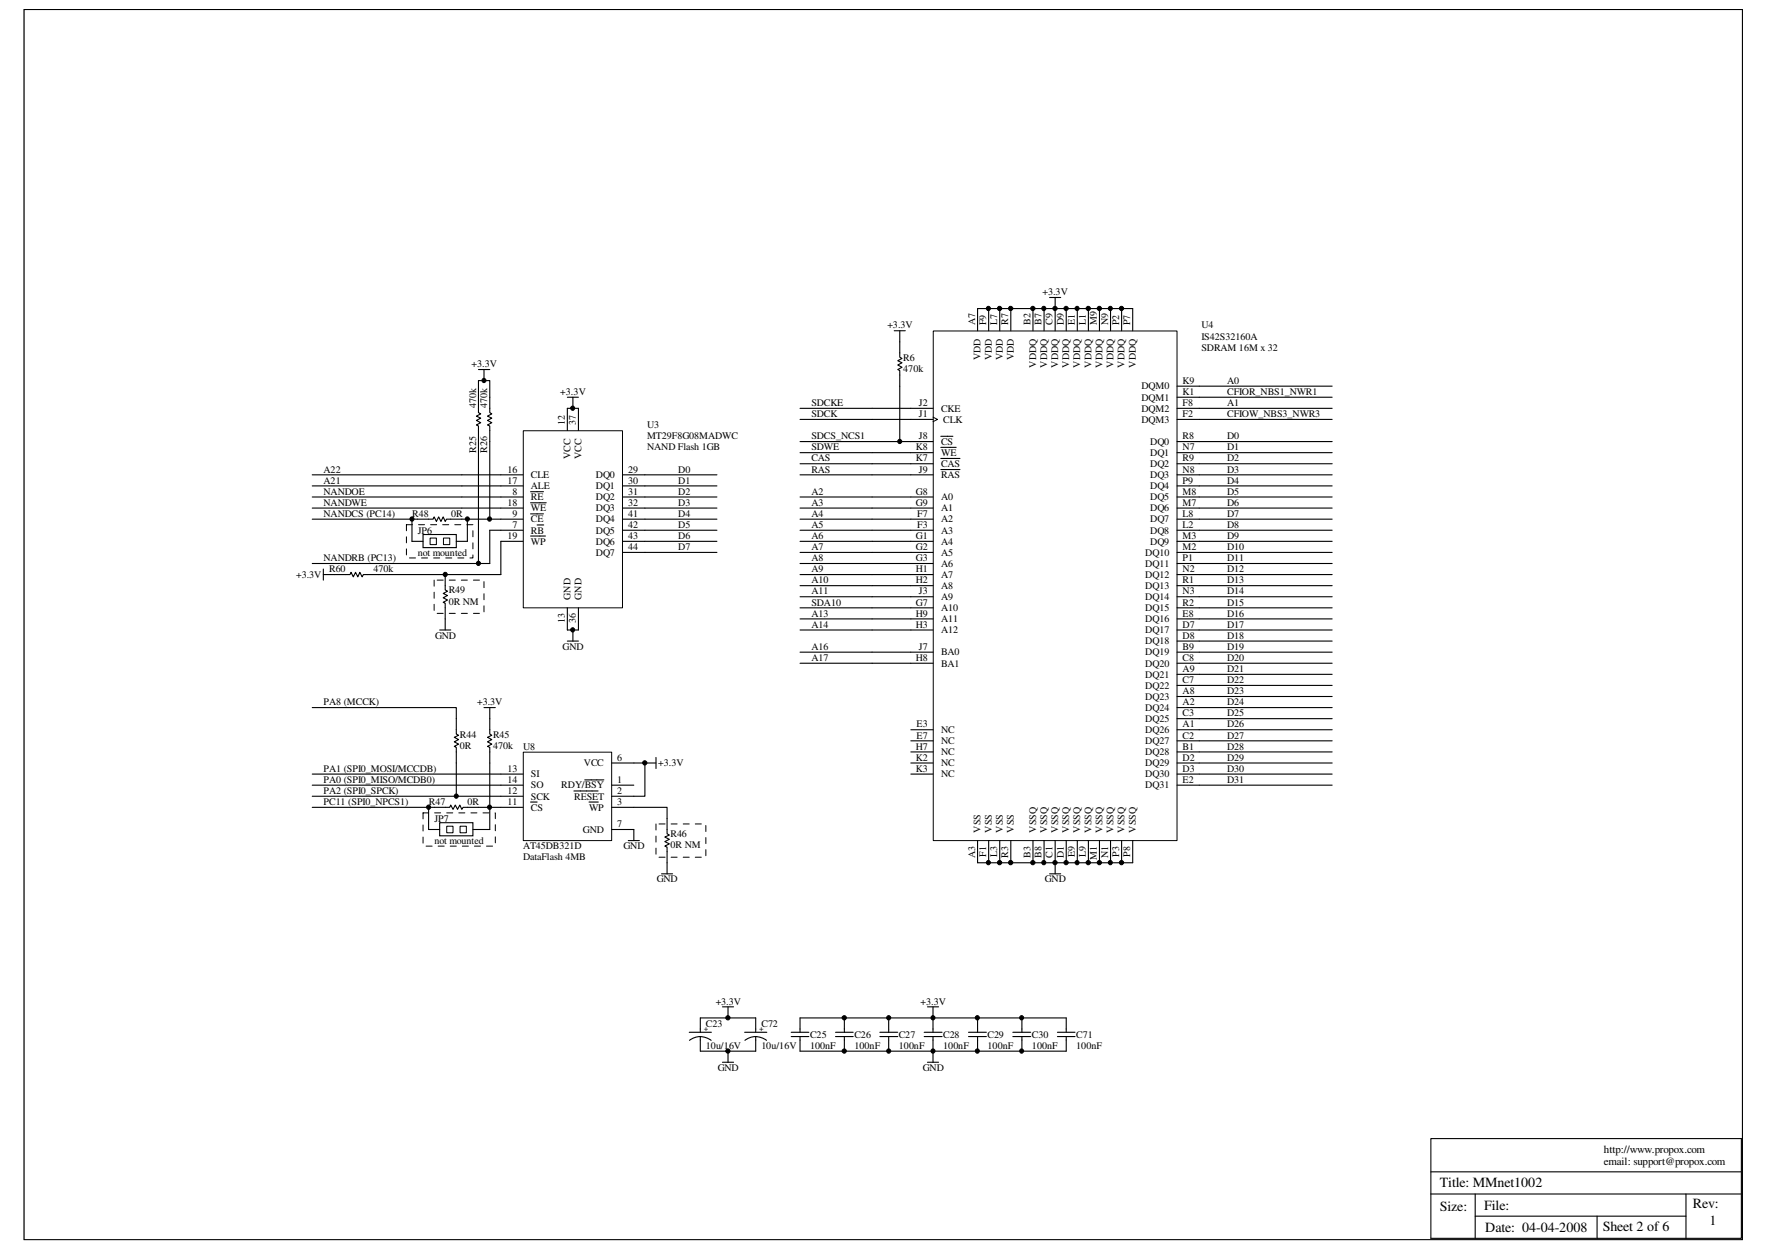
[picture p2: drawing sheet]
<svg xmlns="http://www.w3.org/2000/svg" width="297mm" height="210mm" viewBox="0 0 297 210" stroke-linecap="round" stroke-linejoin="round" font-family="sans-serif">
<path d="M4.1 1.6h288.8v206.7h-288.8z" fill="none" stroke="#000" stroke-width=".17"/>
<g fill="none" stroke="#000" stroke-width=".19">
<path d="M150.3 55.6h1.9M151.3 55.6v4.4l.3 .2-.7 .4 .7 .4-.7 .3 .7 .4-.7 .4 .4 .2v11.9M164.3 51.9h26.1M176.4 50h1.9M177.4 50v1.9M134.5 74.2h12.1M134.5 76.1h12.1M134.5 79.8h12.1M134.5 77.9h12.1M134.5 68.6h12.1M134.5 70.5h12.1M201.6 66.8h22.3"/>
<path d="M201.6 64.9h22.3M201.6 68.6h22.3M201.6 70.5h22.3M134.5 83.5h12.1M134.5 85.4h12.1M134.5 87.2h12.1M134.5 89.1h12.1M134.5 91h12.1M134.5 92.8h12.1M134.5 94.7h12.1M134.5 96.6h12.1M134.5 98.4h12.1"/>
<path d="M134.5 100.3h12.1M134.5 102.2h12.1M134.5 104h12.1M134.5 109.6h12.1M134.5 111.5h12.1M134.5 105.9h12.1M164.3 145h26.1M176.4 146.9h1.9M177.4 145v1.9M240.5 191.3h52.2v16.8h-52.2zM240.5 196.9h52.2M240.5 200.7h52.2"/>
<path d="M248 200.7v7.4M248 204.4h35.4M268.5 204.4v3.7M283.4 200.7v7.4"/>
</g>
<path d="M88 72.4h16.6v29.8h-16.6z" fill="#fff"/>
<path d="M88 72.4h16.6v29.8h-16.6z" fill="none" stroke="#000" stroke-width=".17"/>
<g fill="none" stroke="#000" stroke-width=".19">
<path d="M52.5 79.8h25.1M84.2 79.8h3.7M95.4 72.3v-3.7h1.8v3.7M95.4 66.8h1.8M96.3 66.8v1.8M104.7 79.8h15.8M52.5 83.5h25.1M52.5 85.4h25.1M52.5 81.7h25.1M52.5 87.2h17.7M52.5 94.7h29.8M54.4 96.6h4.4l.2-.4 .4 .7 .4-.7 .4 .7 .3-.7 .4 .7 .2-.3h23.1"/>
<path d="M54.4 95.6v1.9M84.2 83.5h3.7M84.2 85.4h3.7M84.2 81.7h3.7M84.2 87.2h3.7M84.2 89.1h3.7M84.2 91h3.7M89.2 82.6h2.2M89.2 84.5h2.6M89.2 86.4h2.2M89.2 90.1h2.5M90.3 88.2h1.1"/>
<path d="M104.7 83.5h15.8M104.7 85.4h15.8M104.7 81.7h15.8M104.7 87.2h15.8M104.7 89.1h15.8M104.7 91h15.8M104.7 92.8h15.8M95.4 102.2v3.7h1.8v-3.7M95.4 107.7h1.8M96.3 105.9v1.8"/>
</g>
<path d="M156.9 55.7h41v85.6h-41z" fill="#fff"/>
<path d="M156.9 55.6h41v85.7h-41zM156.8 70.1l.8 .4-.8 .4" fill="none" stroke="#000" stroke-width=".17"/>
<g fill="none" stroke="#000" stroke-width=".19">
<path d="M164.3 51.9v3.7M166.2 51.9v3.7M168.1 51.9v3.7M169.9 51.9v3.7M173.6 51.9v3.7M175.5 51.9v3.7M177.4 51.9v3.7M179.2 51.9v3.7M181.1 51.9v3.7M183 51.9v3.7M184.8 51.9v3.7M186.7 51.9v3.7"/>
<path d="M188.5 51.9v3.7M190.4 51.9v3.7M77.6 79.8h6.6M80.4 62.1h1.9M81.4 62.1v1.9M146.6 74.2h10.2M146.6 76.1h10.2M146.6 77.9h10.2M146.6 79.8h10.2M146.6 68.6h10.2M146.6 70.5h10.2M158.2 75.2h2.5"/>
<path d="M158.2 77h3.2M158.2 78.9h3.2M158.2 73.3h2M197.9 74.2h26M197.9 76.1h26M197.9 77.9h26M197.9 79.8h26M197.9 64.9h3.7M197.9 68.6h3.7M197.9 70.5h3.7M197.9 66.8h3.7M77.6 81.7h6.6"/>
<path d="M77.6 83.5h6.6M77.6 85.4h6.6M77.6 87.2h6.6M82.3 87.2v-15.6l-.3-.2 .7-.4-.7-.3 .7-.4-.7-.4 .7-.3-.4-.3v-5.3h-1.9v5.3l.4 .3-.7 .3 .7 .4-.7 .4 .7 .3-.7 .4 .3 .2v23.1M146.6 83.5h10.2M146.6 85.4h10.2M146.6 87.2h10.2M146.6 89.1h10.2M146.6 91h10.2M146.6 92.8h10.2M146.6 98.4h10.2M146.6 96.6h10.2"/>
<path d="M146.6 94.7h10.2M197.9 81.7h26M197.9 83.5h26M197.9 85.4h26M197.9 87.2h26M197.9 89.1h26M197.9 91h26M197.9 92.8h26M197.9 98.4h26M197.9 96.6h26M197.9 94.7h26M73.9 105.9h1.9"/>
<path d="M74.8 104v1.9M146.6 109.6h10.2M146.6 111.5h10.2M146.6 102.2h10.2M146.6 100.3h10.2M146.6 104h10.2M146.6 105.9h10.2M197.9 109.6h26M197.9 111.5h26M197.9 102.2h26M197.9 100.3h26M197.9 104h26"/>
<path d="M197.9 105.9h26M197.9 107.7h26M197.9 113.3h26M197.9 115.2h26M197.9 117.1h26M197.9 118.9h26M106.5 128.2h3.8M106.5 139.4v1.9M110.3 127.3v1.9M153.1 122.6h3.7M153.1 124.5h3.7M153.1 126.4h3.7"/>
<path d="M153.1 128.2h3.7M153.1 130.1h3.7M197.9 122.6h26M197.9 120.8h26M197.9 124.5h26M197.9 126.4h26M197.9 128.2h26M197.9 130.1h26M197.9 132h26M105.6 141.3h1.9M164.3 141.3v3.7M166.2 141.3v3.7"/>
<path d="M168.1 141.3v3.7M169.9 141.3v3.7M173.6 141.3v3.7M175.5 141.3v3.7M177.4 141.3v3.7M179.2 141.3v3.7M181.1 141.3v3.7M183 141.3v3.7M184.8 141.3v3.7M186.7 141.3v3.7M188.5 141.3v3.7M190.4 141.3v3.7"/>
<path d="M115.9 173.5h3.7M117.7 174.2l1.2 .3 .6 .3M117.7 174.2l-.8 .1-1 .5M117.7 174.2v2.5h9.3M121.5 178.5h1.8M121.5 169.2h1.8M122.4 169.2v1.9M122.4 176.7v1.8M127 171.1h-9.3v2.4M133 173.5h3M133 174.2h3M134.5 174.2v2.5h44.7"/>
<path d="M140.5 173.5h2.9M140.5 174.2h2.9M141.9 171.1v2.4M141.9 174.2v2.5M147.9 173.5h3M147.9 174.2h3M149.4 171.1v2.4M149.4 174.2v2.5M155.4 173.5h3M155.4 174.2h3M155.9 178.5h1.9M155.9 169.2h1.9"/>
<path d="M156.8 169.2v4.3M156.8 174.2v4.3M162.8 173.5h3M162.8 174.2h3M164.3 171.1v2.4M164.3 174.2v2.5M170.3 173.5h3M170.3 174.2h3M171.8 171.1v2.4M171.8 174.2v2.5M179.2 171.1h-44.7v2.4"/>
</g>
<path d="M88 126.4h14.8v14.9h-14.8z" fill="#fff"/>
<g fill="none" stroke="#000" stroke-width=".17">
<path d="M72.3 90.4h1.1v1.1h-1.1zM74.5 90.4h1.1v1.1h-1.1zM75.1 138.9h1.1v1.1h-1.1zM77.3 138.9h1.1v1.1h-1.1zM88 126.4h14.8v14.9h-14.8z"/>
<circle cx="166.1" cy="51.8" r=".35"/>
<circle cx="168" cy="51.8" r=".37"/>
<circle cx="169.9" cy="51.8" r=".37"/>
<circle cx="173.6" cy="51.8" r=".36"/>
<circle cx="175.5" cy="51.8" r=".35"/>
<circle cx="177.4" cy="51.8" r=".36"/>
<circle cx="179.2" cy="51.8" r=".36"/>
<circle cx="181" cy="51.8" r=".35"/>
<circle cx="182.9" cy="51.8" r=".36"/>
<circle cx="184.8" cy="51.8" r=".36"/>
<circle cx="186.6" cy="51.8" r=".35"/>
<circle cx="188.5" cy="51.8" r=".36"/>
<circle cx="81.3" cy="63.9" r=".35"/>
<circle cx="96.3" cy="68.6" r=".35"/>
<circle cx="151.2" cy="74.2" r=".35"/>
<circle cx="69.2" cy="87.2" r=".35"/>
<circle cx="74.8" cy="96.5" r=".35"/>
<circle cx="78.6" cy="87.2" r=".35"/>
<circle cx="80.4" cy="94.7" r=".35"/>
<circle cx="82.3" cy="87.2" r=".35"/>
<circle cx="96.3" cy="105.9" r=".35"/>
<circle cx="72" cy="135.7" r=".35"/>
<circle cx="76.7" cy="133.8" r=".35"/>
<circle cx="82.3" cy="135.7" r=".35"/>
<circle cx="108.4" cy="128.2" r=".36"/>
<circle cx="166.1" cy="145" r=".35"/>
<circle cx="168" cy="145" r=".37"/>
<circle cx="169.9" cy="145" r=".37"/>
<circle cx="173.6" cy="145" r=".36"/>
<circle cx="175.5" cy="145" r=".35"/>
<circle cx="177.4" cy="145" r=".36"/>
<circle cx="179.2" cy="145" r=".36"/>
<circle cx="181" cy="145" r=".35"/>
<circle cx="182.9" cy="145" r=".36"/>
<circle cx="184.8" cy="145" r=".36"/>
<circle cx="186.6" cy="145" r=".35"/>
<circle cx="188.5" cy="145" r=".36"/>
<circle cx="122.4" cy="176.6" r=".36"/>
<circle cx="122.4" cy="171" r=".36"/>
<circle cx="141.9" cy="176.6" r=".36"/>
<circle cx="141.9" cy="171" r=".36"/>
<circle cx="149.4" cy="176.6" r=".35"/>
<circle cx="149.4" cy="171" r=".35"/>
<circle cx="156.8" cy="176.6" r=".35"/>
<circle cx="156.8" cy="171" r=".35"/>
<circle cx="164.3" cy="176.6" r=".35"/>
<circle cx="164.3" cy="171" r=".35"/>
<circle cx="171.7" cy="176.6" r=".35"/>
<circle cx="171.7" cy="171" r=".35"/>
</g>
<g fill="none" stroke="#000" stroke-width=".19">
<path d="M69.3 87.2v3.8h1.8M70.2 87.2h2.6l.2-.3 .4 .7 .3-.7 .4 .7 .4-.7 .3 .7 .3-.4h2.5M71.1 89.8h5.6v2.2h-5.6zM74.8 96.6v2.5l.4 .3-.7 .3 .7 .4-.7 .4 .7 .3-.7 .4 .3 .2v2.6M78.6 87.2v3.8h-1.9M84.2 89.1h-1.9v5.6M84.2 91v5.6M52.5 118.9h24.2v4.5l.4 .2-.7 .3 .7 .4-.7 .4 .7 .4-.7 .3 .3 .2v8.2M81.4 118.9h1.9M82.3 118.9v4.5l.4 .2-.7 .3 .7 .4-.7 .4 .7 .4-.7 .3 .3 .2v13.8h-2.8M52.5 135.7h23.1l.2-.4 .4 .7 .3-.7 .4 .7 .4-.7 .3 .7 .2-.3h10.1M52.5 130.1h35.4"/>
<path d="M52.5 132h35.4M52.5 133.8h35.4M72 135.7v3.7h1.9M73.9 138.3h5.6v2.2h-5.6zM89.2 134.8h1.1M96.5 132.9h4M98.3 131.1h3.2M99 134.8h1.6M102.8 135.7h9.3v4.4l.4 .2-.7 .4 .7 .4-.7 .3 .7 .4-.7 .4 .3 .2v4.5M102.8 128.2h3.7M102.8 139.4h3.7M102.8 132h3.7"/>
<path d="M108.4 128.2v5.6h-5.6M111.2 146.9h1.9M125.2 173.5h3.7M127 174.2l1.2 .3 .7 .3M127 174.2l-.7 .1-1.1 .5M127 171.1v2.4M127 174.2v2.5M177.8 173.5h2.9M177.8 174.2h2.9M179.2 171.1v2.4M179.2 174.2v2.5"/>
</g>
<path d="M68.3 88.2h11.2v5.6h-11.2zM73 97.5h8.4v5.6h-8.4zM71.1 136.6h12.2v5.6h-12.2zM110.3 138.5h8.4v5.6h-8.4z" fill="none" stroke="#000" stroke-width=".17" stroke-dasharray="1 1 1 1 1 1 1 1"/>
<g fill="#000">
<circle cx="166.1" cy="51.8" r=".35"/>
<circle cx="168" cy="51.8" r=".37"/>
<circle cx="169.9" cy="51.8" r=".37"/>
<circle cx="173.6" cy="51.8" r=".36"/>
<circle cx="175.5" cy="51.8" r=".35"/>
<circle cx="177.4" cy="51.8" r=".36"/>
<circle cx="179.2" cy="51.8" r=".36"/>
<circle cx="181" cy="51.8" r=".35"/>
<circle cx="182.9" cy="51.8" r=".36"/>
<circle cx="184.8" cy="51.8" r=".36"/>
<circle cx="186.6" cy="51.8" r=".35"/>
<circle cx="188.5" cy="51.8" r=".36"/>
<circle cx="81.3" cy="63.9" r=".35"/>
<circle cx="96.3" cy="68.6" r=".35"/>
<circle cx="151.2" cy="74.2" r=".35"/>
<circle cx="69.2" cy="87.2" r=".35"/>
<circle cx="74.8" cy="96.5" r=".35"/>
<circle cx="78.6" cy="87.2" r=".35"/>
<circle cx="80.4" cy="94.7" r=".35"/>
<circle cx="82.3" cy="87.2" r=".35"/>
<circle cx="96.3" cy="105.9" r=".35"/>
<circle cx="72" cy="135.7" r=".35"/>
<circle cx="76.7" cy="133.8" r=".35"/>
<circle cx="82.3" cy="135.7" r=".35"/>
<circle cx="108.4" cy="128.2" r=".36"/>
<circle cx="166.1" cy="145" r=".35"/>
<circle cx="168" cy="145" r=".37"/>
<circle cx="169.9" cy="145" r=".37"/>
<circle cx="173.6" cy="145" r=".36"/>
<circle cx="175.5" cy="145" r=".35"/>
<circle cx="177.4" cy="145" r=".36"/>
<circle cx="179.2" cy="145" r=".36"/>
<circle cx="181" cy="145" r=".35"/>
<circle cx="182.9" cy="145" r=".36"/>
<circle cx="184.8" cy="145" r=".36"/>
<circle cx="186.6" cy="145" r=".35"/>
<circle cx="188.5" cy="145" r=".36"/>
<circle cx="122.4" cy="176.6" r=".36"/>
<circle cx="122.4" cy="171" r=".36"/>
<circle cx="141.9" cy="176.6" r=".36"/>
<circle cx="141.9" cy="171" r=".36"/>
<circle cx="149.4" cy="176.6" r=".35"/>
<circle cx="149.4" cy="171" r=".35"/>
<circle cx="156.8" cy="176.6" r=".35"/>
<circle cx="156.8" cy="171" r=".35"/>
<circle cx="164.3" cy="176.6" r=".35"/>
<circle cx="164.3" cy="171" r=".35"/>
<circle cx="171.7" cy="176.6" r=".35"/>
<circle cx="171.7" cy="171" r=".35"/>
</g>
<g font-size="2.4">
<text x="242.1" y="203.5">Size:</text>
<text x="242.1" y="199.6">Title: MMnet1002</text>
<text x="249.5" y="203.3">File:</text>
<text x="284.6" y="202.9">Rev:</text>
<text x="249.7" y="207">Date: 04-04-2008</text>
<text x="269.4" y="206.8">Sheet 2 of 6</text>
<text x="287.4" y="205.9">1</text>
</g>
<g font-size="1.8">
<text x="269.6" y="193.8">http://www.propox.com</text>
<text x="269.6" y="195.8">email: support@propox.com</text>
</g>
<g font-size="1.7">
<text x="175.3" y="49.6">+3.3V</text>
<text x="149.2" y="55.2">+3.3V</text>
<text x="163.9" y="54.7" transform="rotate(-90 163.9 54.7)">A7</text>
<text x="165.8" y="54.7" transform="rotate(-90 165.8 54.7)">F9</text>
<text x="167.6" y="54.7" transform="rotate(-90 167.6 54.7)">L7</text>
<text x="169.5" y="54.7" transform="rotate(-90 169.5 54.7)">R7</text>
<text x="173.2" y="54.7" transform="rotate(-90 173.2 54.7)">B2</text>
<text x="175.1" y="54.7" transform="rotate(-90 175.1 54.7)">B7</text>
<text x="176.9" y="54.7" transform="rotate(-90 176.9 54.7)">C9</text>
<text x="178.8" y="54.7" transform="rotate(-90 178.8 54.7)">D9</text>
<text x="180.7" y="54.7" transform="rotate(-90 180.7 54.7)">E1</text>
<text x="182.5" y="54.7" transform="rotate(-90 182.5 54.7)">L1</text>
<text x="184.4" y="54.7" transform="rotate(-90 184.4 54.7)">M9</text>
<text x="186.3" y="54.7" transform="rotate(-90 186.3 54.7)">N9</text>
<text x="188.1" y="54.7" transform="rotate(-90 188.1 54.7)">P2</text>
<text x="190" y="54.7" transform="rotate(-90 190 54.7)">P7</text>
<text x="202" y="55.2">U4</text>
<text x="202" y="57.1">IS42S32160A</text>
<text x="202" y="58.9">SDRAM 16M x 32</text>
<text x="79.3" y="61.7">+3.3V</text>
<text x="151.8" y="60.6">R6</text>
<text x="151.8" y="62.5">470k</text>
<text x="164.8" y="60.6" transform="rotate(-90 164.8 60.6)">VDD</text>
<text x="166.7" y="60.6" transform="rotate(-90 166.7 60.6)">VDD</text>
<text x="168.6" y="60.6" transform="rotate(-90 168.6 60.6)">VDD</text>
<text x="170.4" y="60.6" transform="rotate(-90 170.4 60.6)">VDD</text>
<text x="174.2" y="61.8" transform="rotate(-90 174.2 61.8)">VDDQ</text>
<text x="176" y="61.8" transform="rotate(-90 176 61.8)">VDDQ</text>
<text x="177.9" y="61.8" transform="rotate(-90 177.9 61.8)">VDDQ</text>
<text x="179.7" y="61.8" transform="rotate(-90 179.7 61.8)">VDDQ</text>
<text x="181.6" y="61.8" transform="rotate(-90 181.6 61.8)">VDDQ</text>
<text x="183.5" y="61.8" transform="rotate(-90 183.5 61.8)">VDDQ</text>
<text x="185.3" y="61.8" transform="rotate(-90 185.3 61.8)">VDDQ</text>
<text x="187.2" y="61.8" transform="rotate(-90 187.2 61.8)">VDDQ</text>
<text x="189.1" y="61.8" transform="rotate(-90 189.1 61.8)">VDDQ</text>
<text x="190.9" y="61.8" transform="rotate(-90 190.9 61.8)">VDDQ</text>
<text x="191.9" y="65.4">DQM0</text>
<text x="198.8" y="64.5">K9</text>
<text x="206.3" y="64.5">A0</text>
<text x="80" y="68.6" transform="rotate(-90 80 68.6)">470k</text>
<text x="81.9" y="68.6" transform="rotate(-90 81.9 68.6)">470k</text>
<text x="94.2" y="66.4">+3.3V</text>
<text x="95" y="71.4" transform="rotate(-90 95 71.4)">12</text>
<text x="96.8" y="71.4" transform="rotate(-90 96.8 71.4)">37</text>
<text x="108.8" y="72">U3</text>
<text x="136.4" y="70.1">SDCK</text>
<text x="136.4" y="68.2">SDCKE</text>
<text x="154.5" y="68.2">J2</text>
<text x="154.5" y="70.1">J1</text>
<text x="158.2" y="69.2">CKE</text>
<text x="158.6" y="71">CLK</text>
<text x="191.9" y="67.3">DQM1</text>
<text x="191.9" y="69.2">DQM2</text>
<text x="191.9" y="71">DQM3</text>
<text x="198.8" y="66.4">K1</text>
<text x="198.8" y="68.2">F8</text>
<text x="198.8" y="70.1">F2</text>
<text x="206.3" y="68.2">A1</text>
<text x="206.3" y="70.1">CFIOW_NBS3_NWR3</text>
<text x="206.3" y="66.4">CFIOR_NBS1_NWR1</text>
<text x="80" y="76.1" transform="rotate(-90 80 76.1)">R25</text>
<text x="81.9" y="76.1" transform="rotate(-90 81.9 76.1)">R26</text>
<text x="95.9" y="77.2" transform="rotate(-90 95.9 77.2)">VCC</text>
<text x="97.7" y="77.2" transform="rotate(-90 97.7 77.2)">VCC</text>
<text x="108.8" y="73.8">MT29F8G08MADWC</text>
<text x="108.8" y="75.7">NAND Flash 1GB</text>
<text x="136.4" y="75.7">SDWE</text>
<text x="136.4" y="73.8">SDCS_NCS1</text>
<text x="136.4" y="77.6">CAS</text>
<text x="154" y="75.7">K8</text>
<text x="154" y="77.6">K7</text>
<text x="154.5" y="73.8">J8</text>
<text x="158.2" y="76.6">WE</text>
<text x="158.2" y="74.8">CS</text>
<text x="193.3" y="74.8">DQ0</text>
<text x="193.3" y="76.6">DQ1</text>
<text x="198.8" y="73.8">R8</text>
<text x="198.8" y="75.7">N7</text>
<text x="198.8" y="77.6">R9</text>
<text x="206.3" y="73.8">D0</text>
<text x="206.3" y="75.7">D1</text>
<text x="206.3" y="77.6">D2</text>
<text x="54.4" y="83.1">NANDOE</text>
<text x="54.4" y="81.3">A21</text>
<text x="54.4" y="79.4">A22</text>
<text x="85.3" y="79.4">16</text>
<text x="85.3" y="81.3">17</text>
<text x="86.1" y="83.1">8</text>
<text x="89.2" y="80.3">CLE</text>
<text x="89.2" y="82.2">ALE</text>
<text x="100.2" y="80.3">DQ0</text>
<text x="100.2" y="82.2">DQ1</text>
<text x="105.6" y="79.4">29</text>
<text x="105.6" y="81.3">30</text>
<text x="105.6" y="83.1">31</text>
<text x="114" y="81.3">D1</text>
<text x="114" y="83.1">D2</text>
<text x="114" y="79.4">D0</text>
<text x="136.4" y="83.1">A2</text>
<text x="136.4" y="79.4">RAS</text>
<text x="154" y="83.1">G8</text>
<text x="154.5" y="79.4">J9</text>
<text x="158.2" y="78.5">CAS</text>
<text x="158.2" y="80.3">RAS</text>
<text x="193.3" y="78.5">DQ2</text>
<text x="193.3" y="80.3">DQ3</text>
<text x="193.3" y="82.2">DQ4</text>
<text x="198.8" y="79.4">N8</text>
<text x="198.8" y="81.3">P9</text>
<text x="198.8" y="83.1">M8</text>
<text x="206.3" y="79.4">D3</text>
<text x="206.3" y="81.3">D4</text>
<text x="206.3" y="83.1">D5</text>
<text x="54.4" y="85">NANDWE</text>
<text x="54.4" y="86.9">NANDCS (PC14)</text>
<text x="69.3" y="86.9">R48</text>
<text x="70.2" y="89.7">JP6</text>
<text x="75.8" y="86.9">0R</text>
<text x="85.3" y="85">18</text>
<text x="86.1" y="86.9">9</text>
<text x="86.1" y="88.7">7</text>
<text x="89.2" y="84.1">RE</text>
<text x="89.2" y="85.9">WE</text>
<text x="89.2" y="87.8">CE</text>
<text x="89.2" y="89.7">RB</text>
<text x="100.2" y="84.1">DQ2</text>
<text x="100.2" y="85.9">DQ3</text>
<text x="100.2" y="87.8">DQ4</text>
<text x="100.2" y="89.7">DQ5</text>
<text x="105.6" y="85">32</text>
<text x="105.6" y="86.9">41</text>
<text x="105.6" y="88.7">42</text>
<text x="114" y="85">D3</text>
<text x="114" y="86.9">D4</text>
<text x="114" y="88.7">D5</text>
<text x="136.4" y="85">A3</text>
<text x="136.4" y="86.9">A4</text>
<text x="136.4" y="88.7">A5</text>
<text x="154" y="85">G9</text>
<text x="154.2" y="86.9">F7</text>
<text x="154.2" y="88.7">F3</text>
<text x="158.2" y="84.1">A0</text>
<text x="158.2" y="85.9">A1</text>
<text x="158.2" y="87.8">A2</text>
<text x="158.2" y="89.7">A3</text>
<text x="193.3" y="84.1">DQ5</text>
<text x="193.3" y="85.9">DQ6</text>
<text x="193.3" y="87.8">DQ7</text>
<text x="193.3" y="89.7">DQ8</text>
<text x="198.8" y="85">M7</text>
<text x="198.8" y="86.9">L8</text>
<text x="198.8" y="88.7">L2</text>
<text x="206.3" y="85">D6</text>
<text x="206.3" y="86.9">D7</text>
<text x="206.3" y="88.7">D8</text>
<text x="54.4" y="94.3">NANDRB (PC13)</text>
<text x="70.2" y="93.4">not mounted</text>
<text x="85.3" y="90.6">19</text>
<text x="89.2" y="91.5">WP</text>
<text x="100.2" y="91.5">DQ6</text>
<text x="100.2" y="93.4">DQ7</text>
<text x="105.6" y="90.6">43</text>
<text x="105.6" y="92.5">44</text>
<text x="114" y="90.6">D6</text>
<text x="114" y="92.5">D7</text>
<text x="136.4" y="90.6">A6</text>
<text x="136.4" y="92.5">A7</text>
<text x="136.4" y="94.3">A8</text>
<text x="154" y="90.6">G1</text>
<text x="154" y="92.5">G2</text>
<text x="154" y="94.3">G3</text>
<text x="158.2" y="91.5">A4</text>
<text x="158.2" y="93.4">A5</text>
<text x="158.2" y="95.2">A6</text>
<text x="192.5" y="93.4">DQ10</text>
<text x="192.5" y="95.2">DQ11</text>
<text x="193.3" y="91.5">DQ9</text>
<text x="198.8" y="90.6">M3</text>
<text x="198.8" y="92.5">M2</text>
<text x="198.8" y="94.3">P1</text>
<text x="206.3" y="90.6">D9</text>
<text x="206.3" y="92.5">D10</text>
<text x="206.3" y="94.3">D11</text>
<text x="49.8" y="97.1">+3.3V</text>
<text x="55.3" y="96.2">R60</text>
<text x="62.8" y="96.2">470k</text>
<text x="75.4" y="99.7">R49</text>
<text x="75.4" y="101.6">0R NM</text>
<text x="95.9" y="100.8" transform="rotate(-90 95.9 100.8)">GND</text>
<text x="97.7" y="100.8" transform="rotate(-90 97.7 100.8)">GND</text>
<text x="136.4" y="96.2">A9</text>
<text x="136.4" y="101.8">SDA10</text>
<text x="136.4" y="98">A10</text>
<text x="136.4" y="99.9">A11</text>
<text x="154" y="101.8">G7</text>
<text x="154" y="98">H2</text>
<text x="154" y="96.2">H1</text>
<text x="154.5" y="99.9">J3</text>
<text x="158.2" y="99">A8</text>
<text x="158.2" y="97.1">A7</text>
<text x="158.2" y="100.8">A9</text>
<text x="192.5" y="97.1">DQ12</text>
<text x="192.5" y="99">DQ13</text>
<text x="192.5" y="100.8">DQ14</text>
<text x="198.8" y="96.2">N2</text>
<text x="198.8" y="98">R1</text>
<text x="198.8" y="99.9">N3</text>
<text x="198.8" y="101.8">R2</text>
<text x="206.3" y="96.2">D12</text>
<text x="206.3" y="98">D13</text>
<text x="206.3" y="99.9">D14</text>
<text x="206.3" y="101.8">D15</text>
<text x="73.1" y="107.3">GND</text>
<text x="95" y="104.8" transform="rotate(-90 95 104.8)">13</text>
<text x="96.8" y="104.8" transform="rotate(-90 96.8 104.8)">36</text>
<text x="136.4" y="103.6">A13</text>
<text x="136.4" y="105.5">A14</text>
<text x="154" y="103.6">H9</text>
<text x="154" y="105.5">H3</text>
<text x="158.2" y="102.7">A10</text>
<text x="158.2" y="104.6">A11</text>
<text x="158.2" y="106.4">A12</text>
<text x="192.5" y="102.7">DQ15</text>
<text x="192.5" y="104.6">DQ16</text>
<text x="192.5" y="106.4">DQ17</text>
<text x="198.8" y="103.6">E8</text>
<text x="198.8" y="105.5">D7</text>
<text x="198.8" y="107.4">D8</text>
<text x="206.3" y="103.6">D16</text>
<text x="206.3" y="105.5">D17</text>
<text x="206.3" y="107.4">D18</text>
<text x="94.6" y="109.2">GND</text>
<text x="136.4" y="109.2">A16</text>
<text x="136.4" y="111.1">A17</text>
<text x="154" y="111.1">H8</text>
<text x="154.5" y="109.2">J7</text>
<text x="158.2" y="110.2">BA0</text>
<text x="158.2" y="112">BA1</text>
<text x="192.5" y="108.3">DQ18</text>
<text x="192.5" y="110.2">DQ19</text>
<text x="192.5" y="112">DQ20</text>
<text x="192.5" y="113.9">DQ21</text>
<text x="198.8" y="109.2">B9</text>
<text x="198.8" y="111.1">C8</text>
<text x="198.8" y="112.9">A9</text>
<text x="206.3" y="109.2">D19</text>
<text x="206.3" y="111.1">D20</text>
<text x="206.3" y="112.9">D21</text>
<text x="54.4" y="118.5">PA8 (MCCK)</text>
<text x="80.2" y="118.5">+3.3V</text>
<text x="192.5" y="115.7">DQ22</text>
<text x="192.5" y="117.6">DQ23</text>
<text x="192.5" y="119.5">DQ24</text>
<text x="198.8" y="114.8">C7</text>
<text x="198.8" y="116.7">A8</text>
<text x="198.8" y="118.5">A2</text>
<text x="206.3" y="114.8">D22</text>
<text x="206.3" y="116.7">D23</text>
<text x="206.3" y="118.5">D24</text>
<text x="77.3" y="124">R44</text>
<text x="77.3" y="125.8">0R</text>
<text x="82.9" y="124">R45</text>
<text x="82.9" y="125.8">470k</text>
<text x="87.9" y="126">U8</text>
<text x="154" y="126">H7</text>
<text x="154.1" y="122.3">E3</text>
<text x="154.1" y="124.1">E7</text>
<text x="158.2" y="123.2">NC</text>
<text x="158.2" y="125.1">NC</text>
<text x="192.5" y="121.3">DQ25</text>
<text x="192.5" y="123.2">DQ26</text>
<text x="192.5" y="125.1">DQ27</text>
<text x="198.8" y="120.4">C3</text>
<text x="198.8" y="122.3">A1</text>
<text x="198.8" y="124.1">C2</text>
<text x="198.8" y="126">B1</text>
<text x="206.3" y="120.4">D25</text>
<text x="206.3" y="122.3">D26</text>
<text x="206.3" y="124.1">D27</text>
<text x="206.3" y="126">D28</text>
<text x="54.4" y="131.6">PA0 (SPI0_MISO/MCDB0)</text>
<text x="54.4" y="129.7">PA1 (SPI0_MOSI/MCCDB)</text>
<text x="85.3" y="129.7">13</text>
<text x="85.3" y="131.6">14</text>
<text x="89.2" y="130.6">SI</text>
<text x="98.1" y="128.8">VCC</text>
<text x="103.8" y="127.8">6</text>
<text x="103.8" y="131.6">1</text>
<text x="110.7" y="128.8">+3.3V</text>
<text x="154" y="127.8">K2</text>
<text x="154" y="129.7">K3</text>
<text x="158.2" y="126.9">NC</text>
<text x="158.2" y="128.8">NC</text>
<text x="158.2" y="130.6">NC</text>
<text x="192.5" y="126.9">DQ28</text>
<text x="192.5" y="128.8">DQ29</text>
<text x="192.5" y="130.6">DQ30</text>
<text x="198.8" y="127.8">D2</text>
<text x="198.8" y="129.7">D3</text>
<text x="198.8" y="131.6">E2</text>
<text x="206.3" y="127.8">D29</text>
<text x="206.3" y="129.7">D30</text>
<text x="206.3" y="131.6">D31</text>
<text x="54.4" y="133.4">PA2 (SPI0_SPCK)</text>
<text x="54.4" y="135.3">PC11 (SPI0_NPCS1)</text>
<text x="72.1" y="135.3">R47</text>
<text x="78.6" y="135.3">0R</text>
<text x="85.3" y="133.4">12</text>
<text x="85.3" y="135.3">11</text>
<text x="89.2" y="132.5">SO</text>
<text x="89.2" y="134.4">SCK</text>
<text x="89.2" y="136.2">CS</text>
<text x="94.4" y="132.5">RDY/BSY</text>
<text x="96.5" y="134.4">RESET</text>
<text x="99" y="136.2">WP</text>
<text x="103.8" y="133.4">2</text>
<text x="103.8" y="135.3">3</text>
<text x="192.5" y="132.5">DQ31</text>
<text x="73" y="138.1">JP7</text>
<text x="73" y="141.8">not mounted</text>
<text x="87.9" y="142.7">AT45DB321D</text>
<text x="98" y="140">GND</text>
<text x="103.8" y="139">7</text>
<text x="104.8" y="142.7">GND</text>
<text x="112.7" y="140.7">R46</text>
<text x="112.7" y="142.6">0R NM</text>
<text x="164.8" y="140" transform="rotate(-90 164.8 140)">VSS</text>
<text x="165.8" y="144" transform="rotate(-90 165.8 144)">F1</text>
<text x="166.7" y="140" transform="rotate(-90 166.7 140)">VSS</text>
<text x="168.6" y="140" transform="rotate(-90 168.6 140)">VSS</text>
<text x="170.4" y="140" transform="rotate(-90 170.4 140)">VSS</text>
<text x="174.2" y="140" transform="rotate(-90 174.2 140)">VSSQ</text>
<text x="176" y="140" transform="rotate(-90 176 140)">VSSQ</text>
<text x="177.9" y="140" transform="rotate(-90 177.9 140)">VSSQ</text>
<text x="179.7" y="140" transform="rotate(-90 179.7 140)">VSSQ</text>
<text x="181.6" y="140" transform="rotate(-90 181.6 140)">VSSQ</text>
<text x="183.5" y="140" transform="rotate(-90 183.5 140)">VSSQ</text>
<text x="185.3" y="140" transform="rotate(-90 185.3 140)">VSSQ</text>
<text x="187.2" y="140" transform="rotate(-90 187.2 140)">VSSQ</text>
<text x="188.1" y="144" transform="rotate(-90 188.1 144)">P3</text>
<text x="189.1" y="140" transform="rotate(-90 189.1 140)">VSSQ</text>
<text x="190" y="144" transform="rotate(-90 190 144)">P8</text>
<text x="190.9" y="140" transform="rotate(-90 190.9 140)">VSSQ</text>
<text x="87.9" y="144.6">DataFlash 4MB</text>
<text x="110.4" y="148.3">GND</text>
<text x="163.9" y="144.3" transform="rotate(-90 163.9 144.3)">A3</text>
<text x="167.6" y="144.1" transform="rotate(-90 167.6 144.1)">L3</text>
<text x="169.5" y="144.2" transform="rotate(-90 169.5 144.2)">R3</text>
<text x="173.2" y="144.2" transform="rotate(-90 173.2 144.2)">B3</text>
<text x="175.1" y="144.2" transform="rotate(-90 175.1 144.2)">B8</text>
<text x="175.6" y="148.3">GND</text>
<text x="176.9" y="144.2" transform="rotate(-90 176.9 144.2)">C1</text>
<text x="178.8" y="144.3" transform="rotate(-90 178.8 144.3)">D1</text>
<text x="180.7" y="144.1" transform="rotate(-90 180.7 144.1)">E9</text>
<text x="182.5" y="144.1" transform="rotate(-90 182.5 144.1)">L9</text>
<text x="184.4" y="144.5" transform="rotate(-90 184.4 144.5)">M1</text>
<text x="186.3" y="144.3" transform="rotate(-90 186.3 144.3)">N1</text>
<text x="118.7" y="172.6">C23</text>
<text x="120.3" y="168.8">+3.3V</text>
<text x="128" y="172.6">C72</text>
<text x="154.8" y="168.8">+3.3V</text>
<text x="118.7" y="176.3">10u/16V</text>
<text x="120.6" y="180">GND</text>
<text x="128" y="176.3">10u/16V</text>
<text x="136.2" y="174.4">C25</text>
<text x="136.2" y="176.3">100nF</text>
<text x="143.6" y="174.4">C26</text>
<text x="143.6" y="176.3">100nF</text>
<text x="151.1" y="174.4">C27</text>
<text x="151.1" y="176.3">100nF</text>
<text x="155.1" y="180">GND</text>
<text x="158.6" y="174.4">C28</text>
<text x="158.6" y="176.3">100nF</text>
<text x="166" y="174.4">C29</text>
<text x="166" y="176.3">100nF</text>
<text x="173.5" y="174.4">C30</text>
<text x="173.5" y="176.3">100nF</text>
<text x="180.9" y="174.4">C71</text>
<text x="180.9" y="176.3">100nF</text>
</g>
<g font-size="1.3">
<text x="118.3" y="173.2">+</text>
<text x="127.6" y="173.2">+</text>
</g>
</svg>
